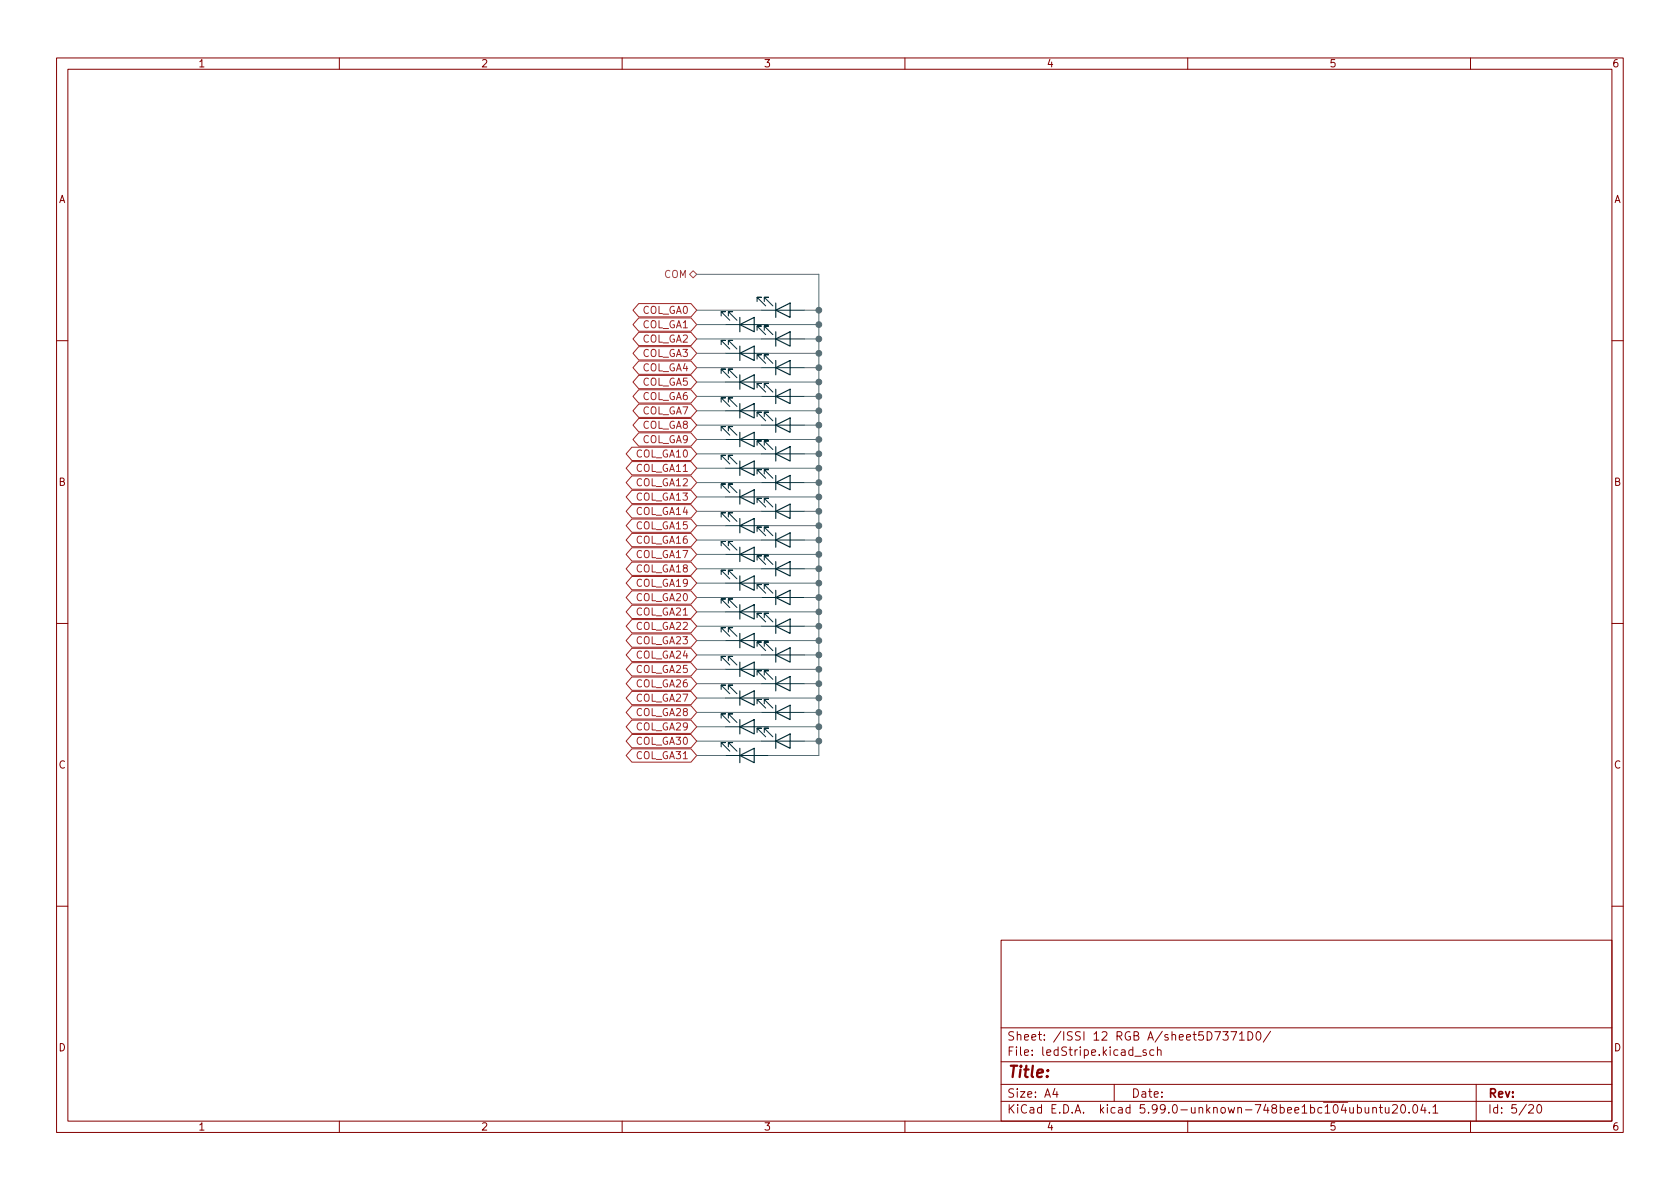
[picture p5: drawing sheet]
<svg xmlns="http://www.w3.org/2000/svg" width="297mm" height="210mm" viewBox="0 0 297 210" stroke-linecap="round" stroke-linejoin="round" font-family="sans-serif">
<g fill="none" stroke="#840000" stroke-width=".18">
<path d="M10 10.2h277v190.1h-277zM12 12.2h273v186.1h-273zM60 10.2v2M110 10.2v2M160 10.2v2M210 10.2v2M260 10.2v2M10 60.2h2M285 60.2h2M10 110.2h2M285 110.2h2M10 160.2h2"/>
<path d="M177 166.3h108v32h-108zM285 160.2h2M60 198.3v2M110 198.3v2M160 198.3v2M177 194.8h108M177 191.8h108M177 187.8h108M177 181.8h108M186.5 192.5l-.4 1h1M186.9 193v1M197 191.8v3"/>
<path d="M200.6 186.8h1.2M202.6 185.7l-.3-.1-.2 .2v.3l.5 .1v.4h-.5M204 185.7l-.4-.1-.3 .3v.4l.1 .3h.6M204.6 185.8l.3-.2 .3 .1 .1 .9M204.6 185.1v1.5M210 198.3v2M216.2 182.4h.9l-.5 .6 .5 .1v.7l-.2 .1h-.5l-.2-.1M217.6 182.4h1l-.6 1.5M219.1 182.9l.5-.5v1.5M219.1 183.9h.9M220.6 182.4a.76 .76 0 0 1 .9 .8 .76 .76 0 0 1-.9 .7zM222.2 182.6l.2-.2a.81 .81 0 0 1 .6 .7 .81 .81 0 0 1-.3 .8h-.1a.81 .81 0 0 1-.4-1.3z"/>
<path d="M224.6 182.4l-1.2 1.9M242.7 196l.2-.2 .4 .1 .1 .9M242.7 195.8v1M243.9 195.8h.5M244.1 195.3v1.3l.3 .2M244.9 195.8l.1 1h.4l.2-.1M245.6 195.8v1M246.2 195.5l.6-.2 .2 .2 .1 .3-1 1h1M247.9 195.4l.1-.1a.81 .81 0 0 1 .6 .7 .81 .81 0 0 1-.3 .8h-.2a.81 .81 0 0 1-.5-.6 .81 .81 0 0 1 .3-.8zM249.1 196.7v.1M250 195.4l.1-.1a.81 .81 0 0 1 .6 .7 .81 .81 0 0 1-.3 .8h-.1a.81 .81 0 0 1-.6-.6 .81 .81 0 0 1 .3-.8zM251.6 195.3l-.4 1h.9"/>
<path d="M251.9 195.8v1M252.7 196.7v.1M253.4 195.8l.4-.5v1.5M253.4 196.8h.8M260 198.3v2M261 191.8v6.5M270.3 195.5l.6-.2 .2 .2 .1 .3-1 1h1M271.9 195.4l.2-.1a.81 .81 0 0 1 .6 .7 .81 .81 0 0 1-.3 .8h-.2a.81 .81 0 0 1-.6-.6 .81 .81 0 0 1 .3-.8z"/>
</g>
<g fill="none" stroke="#002b36" stroke-width=".2">
<path d="M130.8 57.4l2.5-1.3v2.6zM130.8 56.1v2.6M137.2 59.9l2.5-1.2v2.5zM137.2 54.9l2.5-1.3v2.5zM137.2 53.6v2.5M137.2 58.7v2.5M130.8 72.6l2.5-1.2v2.5zM130.8 62.5l2.5-1.3v2.5zM130.8 67.6l2.5-1.3v2.5zM130.8 77.7l2.5-1.3v2.6zM130.8 61.2v2.5M130.8 66.3v2.5"/>
<path d="M130.8 71.4v2.5M130.8 76.4v2.6M137.2 65l2.5-1.3v2.6zM137.2 75.2l2.5-1.3v2.5zM137.2 70.1l2.5-1.3v2.6zM137.2 63.7v2.6M137.2 68.8v2.6M137.2 73.9v2.5M137.2 79v2.5M130.8 98l2.5-1.2v2.5zM130.8 82.8l2.5-1.3v2.6zM130.8 87.9l2.5-1.3v2.5z"/>
<path d="M130.8 93l2.5-1.3v2.5zM130.8 81.5v2.6M130.8 86.6v2.5M130.8 91.7v2.5M130.8 96.8v2.5M137.2 95.5l2.5-1.3v2.6zM137.2 90.4l2.5-1.3v2.6zM137.2 80.3l2.5-1.3v2.5zM137.2 85.3l2.5-1.2v2.5zM137.2 84.1v2.5M137.2 89.1v2.6M137.2 94.2v2.6"/>
<path d="M137.2 99.3v2.5M130.8 108.2l2.5-1.3v2.6zM130.8 118.4l2.5-1.3v2.5zM130.8 113.3l2.5-1.3v2.5zM130.8 103.1l2.5-1.3v2.6zM130.8 101.8v2.6M130.8 106.9v2.6M130.8 112v2.5M130.8 117.1v2.5M137.2 115.8l2.5-1.3v2.6zM137.2 110.7l2.5-1.2v2.5zM137.2 100.6l2.5-1.3v2.5z"/>
<path d="M137.2 105.7l2.5-1.3v2.5zM137.2 104.4v2.5M137.2 109.5v2.5M137.2 114.5v2.6M137.2 119.6v2.6M130.8 133.6l2.5-1.3v2.6zM130.8 128.5l2.5-1.3v2.6zM130.8 123.4l2.5-1.2v2.5zM130.8 122.2v2.5M130.8 127.2v2.6M130.8 132.3v2.6M137.2 120.9l2.5-1.3v2.6z"/>
<path d="M137.2 126l2.5-1.3v2.5zM137.2 131.1l2.5-1.3v2.5zM137.2 124.7v2.5M137.2 129.8v2.5"/>
</g>
<g fill="none" stroke="#002b36" stroke-width=".18">
<path d="M127.5 55.9v-.8h.8h-.8l1.5 1.5M128.3 57.4h7.6M128.8 55.9v-.8h.7h-.7l1.5 1.5M133.9 58.4v-.7h.7h-.7l1.5 1.5M133.9 53.3v-.7h.7h-.7l1.5 1.5M134.6 59.9h7.6M134.6 54.9h7.6M135.1 58.4v-.7h.8h-.8l1.6 1.5M135.1 53.3v-.7h.8h-.8l1.6 1.5M127.5 71.1v-.7h.8h-.8l1.5 1.5M127.5 61v-.8h.8h-.8l1.5 1.5M127.5 66v-.7h.8h-.8l1.5 1.5"/>
<path d="M127.5 76.2v-.8h.8h-.8l1.5 1.6M128.3 72.6h7.6M128.3 62.5h7.6M128.3 67.6h7.6M128.3 77.7h7.6M128.8 71.1v-.7h.7h-.7l1.5 1.5M128.8 61v-.8h.7h-.7l1.5 1.5M128.8 66v-.7h.7h-.7l1.5 1.5M128.8 76.2v-.8h.7h-.7l1.5 1.6M133.9 63.5v-.8h.7h-.7l1.5 1.6M133.9 78.7v-.7h.7h-.7l1.5 1.5M133.9 73.7v-.8h.7h-.7l1.5 1.5"/>
<path d="M133.9 68.6v-.8h.7h-.7l1.5 1.5M134.6 65h7.6M134.6 75.2h7.6M134.6 70.1h7.6M135.1 63.5v-.8h.8h-.8l1.6 1.6M135.1 78.7v-.7h.8h-.8l1.6 1.5M135.1 73.7v-.8h.8h-.8l1.6 1.5M135.1 68.6v-.8h.8h-.8l1.6 1.5M127.5 96.5v-.7h.8h-.8l1.5 1.5M127.5 81.3v-.8h.8h-.8l1.5 1.5M127.5 86.4v-.8h.8h-.8l1.5 1.5M127.5 91.4v-.7h.8h-.8l1.5 1.5"/>
<path d="M128.3 98h7.6M128.3 82.8h7.6M128.3 87.9h7.6M128.3 93h7.6M128.8 96.5v-.7h.7h-.7l1.5 1.5M128.8 81.3v-.8h.7h-.7l1.5 1.5M128.8 86.4v-.8h.7h-.7l1.5 1.5M128.8 91.4v-.7h.7h-.7l1.5 1.5M133.9 94v-.8h.7h-.7l1.5 1.5M133.9 99.1v-.8h.7h-.7l1.5 1.5M133.9 88.9v-.8h.7h-.7l1.5 1.6M133.9 83.8v-.7h.7h-.7l1.5 1.5"/>
<path d="M134.6 95.5h7.6M134.6 90.4h7.6M134.6 80.3h7.6M134.6 85.3h7.6M135.1 94v-.8h.8h-.8l1.6 1.5M135.1 99.1v-.8h.8h-.8l1.6 1.5M135.1 88.9v-.8h.8h-.8l1.6 1.6M135.1 83.8v-.7h.8h-.8l1.6 1.5M127.5 106.7v-.8h.8h-.8l1.5 1.5M127.5 116.8v-.7h.8h-.8l1.5 1.5M127.5 111.8v-.8h.8h-.8l1.5 1.5M127.5 101.6v-.8h.8h-.8l1.5 1.6"/>
<path d="M128.3 108.2h7.6M128.3 118.4h7.6M128.3 113.3h7.6M128.3 103.1h7.6M128.8 106.7v-.8h.7h-.7l1.5 1.5M128.8 116.8v-.7h.7h-.7l1.5 1.5M128.8 111.8v-.8h.7h-.7l1.5 1.5M128.8 101.6v-.8h.7h-.7l1.5 1.6M133.9 114.3v-.8h.7h-.7l1.5 1.6M133.9 119.4v-.8h.7h-.7l1.5 1.5M133.9 109.2v-.7h.7h-.7l1.5 1.5M133.9 104.1v-.7h.7h-.7l1.5 1.5"/>
<path d="M134.6 115.8h7.6M134.6 110.7h7.6M134.6 100.6h7.6M134.6 105.7h7.6M135.1 114.3v-.8h.8h-.8l1.6 1.6M135.1 119.4v-.8h.8h-.8l1.6 1.5M135.1 109.2v-.7h.8h-.8l1.6 1.5M135.1 104.1v-.7h.8h-.8l1.6 1.5M127.5 132.1v-.8h.8h-.8l1.5 1.5M127.5 127v-.8h.8h-.8l1.5 1.6M127.5 121.9v-.7h.8h-.8l1.5 1.5M128.3 133.6h7.6"/>
<path d="M128.3 128.5h7.6M128.3 123.4h7.6M128.8 132.1v-.8h.7h-.7l1.5 1.5M128.8 127v-.8h.7h-.7l1.5 1.6M128.8 121.9v-.7h.7h-.7l1.5 1.5M133.9 124.5v-.8h.7h-.7l1.5 1.5M133.9 129.5v-.7h.7h-.7l1.5 1.5M134.6 120.9h7.6M134.6 126h7.6M134.6 131.1h7.6M135.1 124.5v-.8h.8h-.8l1.6 1.5M135.1 129.5v-.7h.8h-.8l1.6 1.5"/>
</g>
<path d="M121.9 48.5l.7-.6 .6 .6-.6 .6z" fill="none" stroke="#859900" stroke-width=".18"/>
<g fill="none" stroke="#9f2523" stroke-width=".18">
<path d="M112.9 58.8h9.3l1 1.1-1 1.2h-9.3l-1-1.2zM112.9 56.2h9.3l1 1.2-1 1.2h-9.3l-1-1.2zM112.9 53.7h9.3l1 1.2-1 1.1h-9.3l-1-1.1zM111.7 79.1h10.5l1 1.2-1 1.1h-10.5l-1-1.1zM112.9 76.5h9.3l1 1.2-1 1.2h-9.3l-1-1.2zM112.9 74h9.3l1 1.2-1 1.2h-9.3l-1-1.2zM112.9 71.5h9.3l1 1.1-1 1.2h-9.3l-1-1.2zM112.9 68.9h9.3l1 1.2-1 1.2h-9.3l-1-1.2zM112.9 66.4h9.3l1 1.2-1 1.1h-9.3l-1-1.1zM112.9 63.8h9.3l1 1.2-1 1.2h-9.3l-1-1.2zM112.9 61.3h9.3l1 1.2-1 1.2h-9.3l-1-1.2zM111.7 84.2h10.5l1 1.1-1 1.2h-10.5l-1-1.2z"/>
<path d="M111.7 81.6h10.5l1 1.2-1 1.2h-10.5l-1-1.2zM111.7 91.8h10.5l1 1.2-1 1.1h-10.5l-1-1.1zM111.7 86.7h10.5l1 1.2-1 1.2h-10.5l-1-1.2zM111.7 89.2h10.5l1 1.2-1 1.2h-10.5l-1-1.2zM111.7 99.4h10.5l1 1.2-1 1.2h-10.5l-1-1.2zM111.7 96.9h10.5l1 1.1-1 1.2h-10.5l-1-1.2zM111.7 94.3h10.5l1 1.2-1 1.2h-10.5l-1-1.2zM111.7 117.2h10.5l1 1.2-1 1.1h-10.5l-1-1.1zM111.7 119.7h10.5l1 1.2-1 1.2h-10.5l-1-1.2zM111.7 114.6h10.5l1 1.2-1 1.2h-10.5l-1-1.2zM111.7 112.1h10.5l1 1.2-1 1.2h-10.5l-1-1.2zM111.7 109.6h10.5l1 1.1-1 1.2h-10.5l-1-1.2z"/>
<path d="M111.7 107h10.5l1 1.2-1 1.2h-10.5l-1-1.2zM111.7 104.5h10.5l1 1.2-1 1.1h-10.5l-1-1.1zM111.7 101.9h10.5l1 1.2-1 1.2h-10.5l-1-1.2zM111.7 129.9h10.5l1 1.2-1 1.1h-10.5l-1-1.1zM111.7 132.4h10.5l1 1.2-1 1.2h-10.5l-1-1.2zM111.7 127.3h10.5l1 1.2-1 1.2h-10.5l-1-1.2zM111.7 124.8h10.5l1 1.2-1 1.2h-10.5l-1-1.2zM111.7 122.3h10.5l1 1.1-1 1.2h-10.5l-1-1.2z"/>
</g>
<g fill="none" stroke="#586e75" stroke-width=".18">
<path d="M123.2 48.5h21.6v85.1h-8.9M123.2 57.4h5.1M123.2 54.9h11.4M123.2 59.9h11.4M135.9 57.4h8.9M142.2 54.9h2.6M142.2 59.9h2.6M123.2 75.2h11.4M123.2 77.7h5.1M123.2 70.1h11.4M123.2 62.5h5.1M123.2 67.6h5.1"/>
<path d="M123.2 72.6h5.1M123.2 65h11.4M135.9 77.7h8.9M135.9 62.5h8.9M135.9 67.6h8.9M135.9 72.6h8.9M142.2 75.2h2.6M142.2 70.1h2.6M142.2 65h2.6M123.2 98h5.1M123.2 95.5h11.4M123.2 93h5.1"/>
<path d="M123.2 87.9h5.1M123.2 80.3h11.4M123.2 85.3h11.4M123.2 90.4h11.4M123.2 82.8h5.1M135.9 98h8.9M135.9 93h8.9M135.9 87.9h8.9M135.9 82.8h8.9M142.2 95.5h2.6M142.2 80.3h2.6M142.2 85.3h2.6"/>
<path d="M142.2 90.4h2.6M123.2 103.1h5.1M123.2 110.7h11.4M123.2 115.8h11.4M123.2 118.4h5.1M123.2 113.3h5.1M123.2 108.2h5.1M123.2 100.6h11.4M123.2 105.7h11.4M135.9 103.1h8.9M135.9 118.4h8.9M135.9 113.3h8.9"/>
<path d="M135.9 108.2h8.9M142.2 110.7h2.6M142.2 115.8h2.6M142.2 100.6h2.6M142.2 105.7h2.6M123.2 133.6h5.1M123.2 128.5h5.1M123.2 131.1h11.4M123.2 126h11.4M123.2 120.9h11.4M123.2 123.4h5.1M135.9 128.5h8.9"/>
<path d="M135.9 123.4h8.9M142.2 131.1h2.6M142.2 126h2.6M142.2 120.9h2.6"/>
</g>
<g fill="#586e75" stroke="#586e75" stroke-width=".18">
<circle cx="144.8" cy="105.7" r=".51"/>
<circle cx="144.8" cy="108.2" r=".51"/>
<circle cx="144.8" cy="118.4" r=".51"/>
<circle cx="144.8" cy="120.9" r=".51"/>
<circle cx="144.8" cy="123.4" r=".51"/>
<circle cx="144.8" cy="110.7" r=".51"/>
<circle cx="144.8" cy="113.3" r=".51"/>
<circle cx="144.8" cy="115.8" r=".51"/>
<circle cx="144.8" cy="72.6" r=".51"/>
<circle cx="144.8" cy="75.2" r=".51"/>
<circle cx="144.8" cy="80.3" r=".51"/>
<circle cx="144.8" cy="82.8" r=".51"/>
<circle cx="144.8" cy="77.7" r=".51"/>
<circle cx="144.8" cy="85.3" r=".51"/>
<circle cx="144.8" cy="87.9" r=".51"/>
<circle cx="144.8" cy="90.4" r=".51"/>
<circle cx="144.8" cy="54.9" r=".51"/>
<circle cx="144.8" cy="57.4" r=".51"/>
<circle cx="144.8" cy="59.9" r=".51"/>
<circle cx="144.8" cy="62.5" r=".51"/>
<circle cx="144.8" cy="65" r=".51"/>
<circle cx="144.8" cy="67.6" r=".51"/>
<circle cx="144.8" cy="70.1" r=".51"/>
<circle cx="144.8" cy="95.5" r=".51"/>
<circle cx="144.8" cy="98" r=".51"/>
<circle cx="144.8" cy="100.6" r=".51"/>
<circle cx="144.8" cy="93" r=".51"/>
<circle cx="144.8" cy="103.1" r=".51"/>
<circle cx="144.8" cy="126" r=".51"/>
<circle cx="144.8" cy="128.5" r=".51"/>
<circle cx="144.8" cy="131.1" r=".51"/>
</g>
<text font-size="2.8" fill="#840000" x="178" y="190.6">Title:</text>
<g font-size="2.1" fill="#840000">
<text x="178" y="184">Sheet: /ISSI 12 RGB A/sheet5D7371D0/</text>
<text x="178" y="186.7">File: ledStripe.kicad_sch</text>
<text x="178" y="196.9">KiCad E.D.A. kicad 5.99.0-unknown-748bee1bc~104~ubuntu20.04.1</text>
<text x="178" y="194.1">Size: A4</text>
<text x="200" y="194.1">Date:</text>
<text x="263" y="194.1">Rev:</text>
<text x="263" y="196.9">Id: 5/20</text>
</g>
<g font-size="1.8" fill="#840000">
<text x="35" y="11.9">1</text>
<text x="85" y="11.9">2</text>
<text x="135" y="11.9">3</text>
<text x="185" y="11.9">4</text>
<text x="235" y="11.9">5</text>
<text x="285" y="11.9">6</text>
<text x="10.3" y="35.9">A</text>
<text x="285.3" y="35.9">A</text>
<text x="10.3" y="85.9">B</text>
<text x="285.3" y="85.9">B</text>
<text x="10.3" y="135.9">C</text>
<text x="285.3" y="135.9">C</text>
<text x="10.3" y="185.9">D</text>
<text x="285.3" y="185.9">D</text>
<text x="35" y="199.9">1</text>
<text x="85" y="199.9">2</text>
<text x="135" y="199.9">3</text>
<text x="185" y="199.9">4</text>
<text x="235" y="199.9">5</text>
<text x="285" y="199.9">6</text>
</g>
<text font-size="1.8" fill="#859900" x="117.4" y="49.1">COM</text>
<g font-size="1.8" fill="#9f2523">
<text x="113.5" y="58">COL_GA1</text>
<text x="113.5" y="55.5">COL_GA0</text>
<text x="113.5" y="65.7">COL_GA4</text>
<text x="113.5" y="63.1">COL_GA3</text>
<text x="113.5" y="60.6">COL_GA2</text>
<text x="113.5" y="70.7">COL_GA6</text>
<text x="113.5" y="68.2">COL_GA5</text>
<text x="113.5" y="75.8">COL_GA8</text>
<text x="113.5" y="73.3">COL_GA7</text>
<text x="112.5" y="83.4">COL_GA11</text>
<text x="112.5" y="80.9">COL_GA10</text>
<text x="113.5" y="78.4">COL_GA9</text>
<text x="112.5" y="86">COL_GA12</text>
<text x="112.5" y="88.5">COL_GA13</text>
<text x="112.5" y="93.6">COL_GA15</text>
<text x="112.5" y="91.1">COL_GA14</text>
<text x="112.5" y="101.2">COL_GA18</text>
<text x="112.5" y="98.7">COL_GA17</text>
<text x="112.5" y="96.1">COL_GA16</text>
<text x="112.5" y="106.3">COL_GA20</text>
<text x="112.5" y="103.8">COL_GA19</text>
<text x="112.5" y="113.9">COL_GA23</text>
<text x="112.5" y="111.4">COL_GA22</text>
<text x="112.5" y="108.8">COL_GA21</text>
<text x="112.5" y="119">COL_GA25</text>
<text x="112.5" y="116.5">COL_GA24</text>
<text x="112.5" y="124.1">COL_GA27</text>
<text x="112.5" y="121.5">COL_GA26</text>
<text x="112.5" y="131.7">COL_GA30</text>
<text x="112.5" y="129.2">COL_GA29</text>
<text x="112.5" y="126.6">COL_GA28</text>
<text x="112.5" y="134.2">COL_GA31</text>
</g>
</svg>
